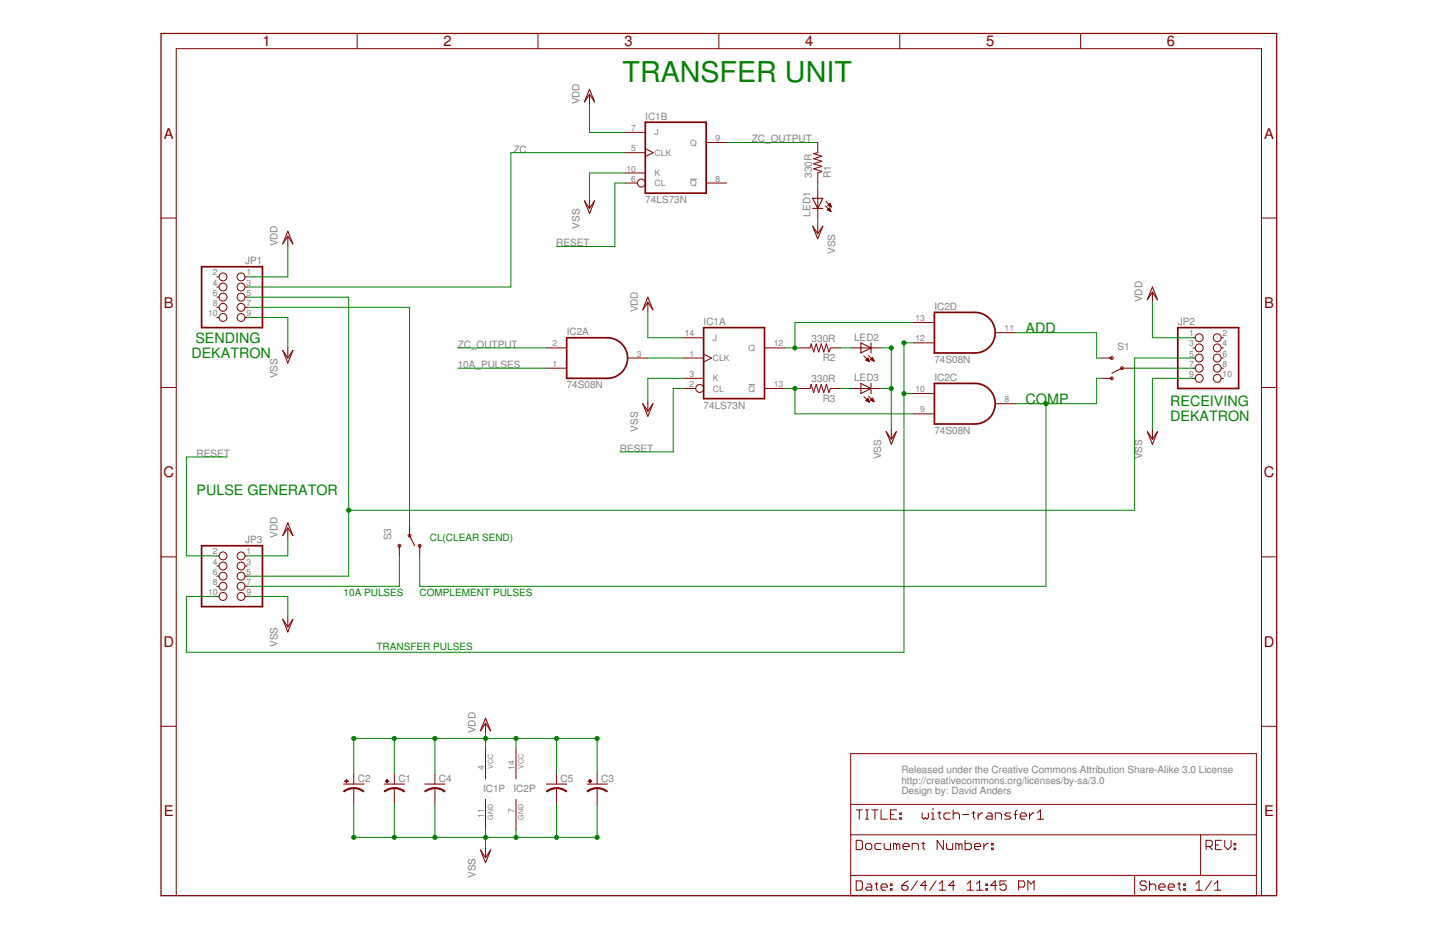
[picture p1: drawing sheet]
<svg xmlns="http://www.w3.org/2000/svg" width="432mm" height="279mm" viewBox="0 0 432 279" stroke-linecap="round" stroke-linejoin="round" font-family="sans-serif">
<path d="M207.4 53.8h2M224.9 115.6h2" fill="none" stroke="#808080" stroke-width=".3"/>
<path d="M193.9 36.7h18.3v21.3h-18.3zM60.6 80.1h18.3v18.3h-18.3zM211.4 98.4h18.3v21.4h-18.3zM280.8 93.9h12.2a6.1 6.1 0 0 1 6.1 6 6.1 6.1 0 0 1-6.1 6.1h-12.2zM353.9 98.4h18.3v18.3h-18.3zM170.3 101.5h12.2a6.1 6.1 0 0 1 6.1 6.1 6.1 6.1 0 0 1-6.1 6.1h-12.2zM280.8 115.2h12.2a6.1 6.1 0 0 1 6.1 6.1 6.1 6.1 0 0 1-6.1 6.1h-12.2zM60.6 164h18.3v18.2h-18.3z" fill="none" stroke="#800000" stroke-width=".51"/>
<g fill="none" stroke="#800000" stroke-width=".3">
<path d="M107.3 10.1v4.5M161.6 10.1v4.5M216 10.1v4.5M270.4 10.1v4.5M324.7 10.1v4.5M177.1 28.3v3.1M187.8 39.8h6.1M177.1 59.6v3M187.8 45.9h6.1M187.8 55h3.7M187.8 52h6.1M193.9 44.7l2.4 1.2-2.4 1.2"/>
<path d="M212.2 55h6.1M212.2 42.8h6.1M245.7 42.8v3.1l-1.2 .3 2.5 .7-2.5 .8 2.5 .8-2.5 .7 2.5 .8-2.5 .7 2.5 .8-1.3 .5v3M245.7 56.5v9.2M48.4 65.5h4.6M86.5 71v3M245.7 67.2v3M248 61.8l1.7 1.7M248.2 60.5l1.6 1.7M248.6 63.1l.6-.6 .5 1zM248.7 63h.7M248.8 63.1h.7"/>
<path d="M248.8 61.7l.6-.6 .4 1.1zM248.9 61.6h.7M248.9 62.8h.5M248.9 61.8h.8M249 61.5h.5M249 62.7h.3M249.1 63.3h.5M249.2 61.3h.3M249.2 62.5h.1M249.3 61.9h.4M249.3 61.2h.1M249.4 63.4h.2"/>
<path d="M249.6 62.1h.2M379.1 65.5h4.5M65.2 83.2h.6M65.2 86.2h.6M65.2 89.3h.6M65.2 92.3h.6M65.2 95.4h.6M73.6 83.2h.7M73.6 86.2h.7M73.6 89.3h.7M73.6 92.3h.7M73.6 95.4h.7"/>
<path d="M194.7 90.8v3.1M274.7 96.9h6.1M299.1 99.9h6.1M346.3 87.8v3M48.4 116.4h4.6M86.5 104.5v3.1M164.2 104.5h6.1M164.2 110.6h6.1M188.6 107.6h6.1M205.3 107.6h6.1M205.3 116.7h3.8M205.3 113.7h6.1"/>
<path d="M205.3 101.5h6.1M211.4 106.4l2.4 1.2-2.4 1.2M229.7 116.7h6.1M229.7 104.5h6.1M240.4 116.7h3l.3-1.2 .8 2.4 .8-2.4 .7 2.4 .8-2.4 .7 2.4 .8-2.4 .8 2.4 .4-1.2h3.1M240.4 104.5h3l.3-1.2 .8 2.4 .8-2.4 .7 2.4 .8-2.4 .7 2.4 .8-2.4 .8 2.4 .4-1.2h3.1M255.6 116.7h9.2M255.6 104.5h9.2M259.6 107l1.7 1.6M259.6 119.1l1.7 1.7M260.2 108.2l1.1 .4M260.2 108.2l.6-.6 .5 1"/>
<path d="M260.2 108.2h.9M260.4 108h.6M260.5 108.3h.6M260.5 107.9h.4M260.6 120h.3M260.7 107.7h.2M260.8 119.8h.1M260.9 108.5h.3M261 106.8l1.6 1.7M261 119l1.6 1.7M261.2 108.6h.1M261.6 108h.8"/>
<path d="M261.6 108l1 .5M261.6 108l.6-.6 .4 1.1M261.7 107.9h.7M261.8 120h.5M261.9 108.2h.6M261.9 107.7h.4M262 119.8h.3M262 107.6h.2M262.1 119.7h.1M262.2 119.6l.4 1.1-1-.5zM262.2 108.3h.4M262.6 108.5h.1"/>
<path d="M274.7 118.2h6.1M274.7 103h6.1M331 107.6h3.1M331 113.7h3.1M337.1 110.6h3.1M358.5 107.6h.7M358.5 113.7h.7M358.5 104.5h.7M358.5 101.5h.7M358.5 110.6h.7M367 107.6h.6M367 113.7h.6"/>
<path d="M367 104.5h.6M367 101.5h.6M367 110.6h.6M379.1 116.4h4.5M194.7 120.5v3.1M260.2 120.4l.6-.6 .5 1zM260.3 120.4h.8M260.3 120.2h.7M260.5 120.1h.5M260.6 120.5h.6M261 120.7h.2M261.6 120.2h.8"/>
<path d="M261.7 120.1h.7M262 120.4h.5M262.4 120.5h.2M267.8 128.9v3.1M274.7 124.3h6.1M299.1 121.3h6.1M346.3 128.9v3.1M86.5 158.6v3.1M123.1 157.9v3M48.4 167.3h4.6M65.2 167h.6M65.2 170.1h.6"/>
<path d="M65.2 173.1h.6M65.2 176.1h.6M65.2 179.2h.6M73.6 167h.7M73.6 170.1h.7M73.6 173.1h.7M73.6 176.1h.7M73.6 179.2h.7M120 164v3M126.1 164v3M379.1 167.3h4.5M86.5 185.3v3"/>
<path d="M48.4 218.2h4.6M145.9 217.3v3M379.1 218.2h4.5M106.3 232.5v3.1M106.3 236.8v4.9M118.5 232.5v3.1M118.5 236.8v4.9M130.7 232.5v3.1M130.7 236.8v4.9M145.9 224.9v9.1M155 224.9v9.1M167.2 232.5v3.1"/>
<path d="M167.2 236.8v4.9M179.4 232.5v3.1M179.4 236.8v4.9M255.6 226.4h121.9v42.7h-121.9zM145.9 240.1v9.2M145.9 254.6v3.1M155 240.1v9.2M255.6 250.8h121.9M255.6 241.7h121.9M257.3 252.5h1.4l.4 .4v1.9l-.4 .4h-1.4zM257.3 243.3h1.8M258.2 243.3v2.8"/>
<path d="M260.1 253.9l.4-.5h1l.5 .5v.9l-.5 .4h-1l-.4-.4zM260.1 243.3h.9M260.1 246.1h.9M260.5 243.3v2.8M262 243.3h1.8M262.9 243.3v2.8M264.8 243.3v2.8h1.8M264.8 253.4h-1.4l-.5 .5v.9l.5 .4h1.4M265.7 253.4v1.4l.4 .4h1.5v-1.8M267.6 244.7h.9M269.4 253.9l.5-.5 .5 .5v1.3M269.4 243.3h-1.8v2.8h1.8"/>
<path d="M269.4 253.9l-.4-.5h-.5v1.8M269.4 253.9v1.3M270.4 244.2h.4v.5h-.4zM270.4 245.6h.4v.5h-.4zM271.3 254.3h1.9v-.4l-.5-.5h-.9l-.5 .5v.9l.5 .4h.9M274.1 255.2v-1.8h1.4l.5 .5v1.3M276.9 253.4h1M277.1 244.2v1.4l.5 .5 .4-.5 .5 .5 .5-.5v-1.4M277.4 252.9v1.9l.5 .4M279.9 246.1h.9M279.9 244.2h.5v1.9M280.4 242.8v.5"/>
<path d="M281.7 244.2h1M282.2 243.8v1.8l.5 .5M283.5 252.5v2.7l-1.9-2.7v2.7M284.4 253.4v1.4l.5 .4h1.4v-1.8M285.5 244.2h-1.4l-.5 .5v.9l.5 .5h1.4M286.4 243.3v2.8M286.4 244.7l.5-.5h.9l.5 .5v1.4M288.1 253.9l-.4-.5h-.5v1.8M288.1 253.9v1.3M288.1 253.9l.5-.5 .5 .5v1.3M289.2 244.7h1.9M290 252.5v2.7h1.4l.5-.4v-.9l-.5-.5h-1.4"/>
<path d="M292.1 244.2h.9M292.5 243.8v1.8l.5 .5M292.8 254.3h1.9v-.4l-.5-.5h-.9l-.5 .5v.9l.5 .4h.9M293.9 244.2v1.9M295.3 244.2h-.4l-1 1M295.6 253.4v1.8M296.7 244.2h1l.4 .5v1.4h-1.4l-.5-.5 .5-.4h1.4M297 253.4h-.4l-1 .9M298 254.8h.4v.4h-.4zM298 253.4h.4v.5h-.4zM299.1 246.1v-1.9h1.4l.4 .5v1.4M303.7 244.2h-1.4l-.4 .5 .4 .5h1l.4 .4-.4 .5h-1.4"/>
<path d="M304.7 244.7h.9M305.6 243.3l-.5 .5v2.3M306.6 245.2h1.8v-.5l-.4-.5h-1l-.4 .5v.9l.4 .5h1M309.4 244.2v1.9M310.7 244.2h-.4l-.9 1M311.7 246.1h1.9M311.7 244.2l.9-.9v2.8M360.8 250.8v12.2M362.4 254.3h1.4l.5-.4v-1l-.5-.4h-1.4v2.7M363.3 254.3l1 .9M365.2 253.9h1M367.1 252.5h-1.9v2.7h1.9"/>
<path d="M368 252.5v1.8l1 .9 .9-.9v-1.8M370.8 254.8h.5v.4h-.5zM370.8 253.4h.5v.5h-.5zM53 269.1v-254.5h326.1v254.5M255.6 263h121.9M257.3 264.6h1.4l.4 .5v1.9l-.4 .4h-1.4zM260.5 265.6h1l.5 .4v1.4h-1.5l-.4-.4 .4-.5h1.5M262.9 265.6h.9M263.4 265.1v1.9l.4 .4M264.8 266.5h1.8v-.5l-.5-.4h-.9l-.4 .4v1l.4 .4h.9M267.6 267h.4v.4h-.4zM267.6 265.6h.4v.4h-.4z"/>
<path d="M271 266h1.4l.5 .5v.5l-.5 .4h-.9l-.5-.4zM272.9 264.6l-1 .5-.9 .9M275.7 264.6l-1.9 2.8M278.5 266h-1.9l1.4-1.4v2.8M281.3 264.6l-1.9 2.8M282.2 267.4h1.9M282.2 265.6l.9-1v2.8M286.9 266h-1.9l1.4-1.4v2.8M290.6 267.4h1.9M290.6 265.6l1-1v2.8M293.4 267.4h1.9M293.4 265.6l1-1v2.8"/>
<path d="M296.2 267h.5v.4h-.5zM296.2 265.6h.5v.4h-.5zM299.5 266h-1.9l1.4-1.4v2.8M302.3 264.6h-1.8v1.4l.9-.4h.5l.4 .4v1l-.4 .4h-1l-.4-.4M306.1 266.5h1.4l.4-.5v-.9l-.4-.5h-1.4v2.8M308.9 267.4v-2.8l.9 1 .9-1v2.8M341 263v6.1M344.5 265.1l-.5-.5h-.9l-.5 .5v.5l.5 .4h.9l.5 .5v.5l-.5 .4h-.9l-.5-.4M345.4 266l.5-.4h.9l.5 .4v1.4M345.4 264.6v2.8M348.2 266.5h1.9v-.5l-.5-.4h-.9l-.5 .4v1l.5 .4h.9M351 266.5h1.9v-.5l-.5-.4h-.9l-.5 .4v1l.5 .4h.9"/>
<path d="M353.8 265.6h1M354.3 265.1v1.9l.5 .4M355.7 267h.5v.4h-.5zM355.7 265.6h.5v.4h-.5zM359.4 267.4h1.8M359.4 265.6l.9-1v2.8M364 264.6l-1.8 2.8M365 267.4h1.9M365 265.6l.9-1v2.8"/>
<circle cx="192.7" cy="55" r="1.19"/>
<circle cx="67" cy="83.2" r="1.19"/>
<circle cx="67" cy="86.2" r="1.19"/>
<circle cx="67" cy="95.4" r="1.19"/>
<circle cx="67" cy="92.3" r="1.19"/>
<circle cx="67" cy="89.3" r="1.19"/>
<circle cx="72.4" cy="83.2" r="1.19"/>
<circle cx="72.4" cy="86.2" r="1.19"/>
<circle cx="72.4" cy="95.4" r="1.19"/>
<circle cx="72.4" cy="92.3" r="1.19"/>
<circle cx="72.4" cy="89.3" r="1.19"/>
<circle cx="210.2" cy="116.7" r="1.19"/>
<circle cx="334.1" cy="113.7" r=".42"/>
<circle cx="334.1" cy="107.6" r=".42"/>
<circle cx="337.1" cy="110.6" r=".42"/>
<circle cx="360.3" cy="101.5" r="1.19"/>
<circle cx="360.3" cy="107.6" r="1.19"/>
<circle cx="360.3" cy="104.5" r="1.19"/>
<circle cx="360.3" cy="113.7" r="1.19"/>
<circle cx="360.3" cy="110.6" r="1.19"/>
<circle cx="365.8" cy="104.5" r="1.19"/>
<circle cx="365.8" cy="113.7" r="1.19"/>
<circle cx="365.8" cy="107.6" r="1.19"/>
<circle cx="365.8" cy="101.5" r="1.19"/>
<circle cx="365.8" cy="110.6" r="1.19"/>
<circle cx="67" cy="170.1" r="1.19"/>
<circle cx="67" cy="176.1" r="1.19"/>
<circle cx="67" cy="179.2" r="1.19"/>
<circle cx="67" cy="167" r="1.19"/>
<circle cx="67" cy="173.1" r="1.19"/>
<circle cx="72.4" cy="179.2" r="1.19"/>
<circle cx="72.4" cy="170.1" r="1.19"/>
<circle cx="72.4" cy="173.1" r="1.19"/>
<circle cx="72.4" cy="176.1" r="1.19"/>
<circle cx="72.4" cy="167" r="1.19"/>
<circle cx="120" cy="164" r=".42"/>
<circle cx="123.1" cy="160.9" r=".42"/>
<circle cx="126.1" cy="164" r=".42"/>
</g>
<path d="M48.4 10.1h335.2v259h-335.2z" fill="none" stroke="#800000" stroke-width=".38"/>
<g fill="none" stroke="#800000" stroke-width=".32">
<path d="M177.1 26.8l1.6 3.8-1.6-2.3-1.5 2.3zM244.2 59.6h3l-1.5 3zM86.5 69.5l1.5 3.8-1.5-2.3-1.5 2.3zM175.6 60.3l1.5 2.3 1.6-2.3-1.6 3.8zM244.2 62.6h3M244.2 67.9l1.5 2.3 1.5-2.3-1.5 3.9zM194.7 89.3l1.5 3.8-1.5-2.3-1.6 2.3zM346.3 86.2l1.5 3.8-1.5-2.2-1.5 2.2zM85 105.3l1.5 2.3 1.5-2.3-1.5 3.8zM258.7 103l3 1.5-3 1.5zM258.7 115.2l3 1.5-3 1.5zM261.7 103v3"/>
<path d="M261.7 115.2v3M337.1 110.6l-3 1.5M193.1 121.3l1.6 2.3 1.5-2.3-1.5 3.8zM266.3 129.7l1.5 2.3 1.5-2.3-1.5 3.8zM344.8 129.7l1.5 2.3 1.5-2.3-1.5 3.8zM86.5 157.1l1.5 3.8-1.5-2.3-1.5 2.3zM123.1 160.9l1.5 3.1M85 186.1l1.5 2.2 1.5-2.2-1.5 3.8zM145.9 215.8l1.5 3.8-1.5-2.3-1.5 2.3zM103.3 235.6h6M115.4 235.6h6.1M127.6 235.6h6.1"/>
<path d="M164.2 235.6h6.1M176.4 235.6h6.1M144.4 255.4l1.5 2.3 1.5-2.3-1.5 3.8z"/>
</g>
<g fill="#800000" stroke="#800000" stroke-width=".3">
<path d="M118.5 236.6l1.3 .2 1.8 .9-.2 .2-1.1-.6-1.8-.4z" fill-rule="evenodd"/>
<path d="M115.4 237.7l1.2-.7 1.9-.4v.3l-1.8 .4-1.1 .6z" fill-rule="evenodd"/>
<path d="M106.3 236.6l1.4 .2 1.7 .9-.2 .2-1.1-.6-1.8-.4z" fill-rule="evenodd"/>
<path d="M103.2 237.7l1.2-.7 1.9-.4v.3l-1.8 .4-1.1 .6z" fill-rule="evenodd"/>
<path d="M179.4 236.6l1.4 .2 1.7 .9-.2 .2-1-.6-1.9-.4z" fill-rule="evenodd"/>
<path d="M176.4 237.7l1.2-.7 1.8-.4v.3l-1.8 .4-1 .6z" fill-rule="evenodd"/>
<path d="M130.7 236.6l1.3 .2 1.8 .9-.2 .2-1.1-.6-1.8-.4z" fill-rule="evenodd"/>
<path d="M127.6 237.7l1.2-.7 1.9-.4v.3l-1.8 .4-1.1 .6z" fill-rule="evenodd"/>
<path d="M167.2 236.6l1.4 .2 1.7 .9-.2 .2-1-.6-1.9-.4z" fill-rule="evenodd"/>
<path d="M164.2 237.7l1.2-.7 1.8-.4v.3l-1.8 .4-1 .6z" fill-rule="evenodd"/>
</g>
<g fill="#800000" stroke="#800000" stroke-width=".3">
<path d="M115.8 234.6h1v.2h-1z"/>
<path d="M116.2 234.2h.2v1h-.2z"/>
<path d="M103.6 234.6h1v.2h-1z"/>
<path d="M104 234.2h.2v1h-.2z"/>
<path d="M176.7 234.6h1.1v.2h-1.1z"/>
<path d="M177.2 234.2h.2v1h-.2z"/>
</g>
<g fill="none" stroke="#008000" stroke-width=".3">
<path d="M177.1 31.4v8.4h10.7M187.8 52h-10.7v7.6M187.8 55h-3v19h-17.6M187.8 45.9h-34.3v40.3h-79.2M218.3 42.8h27.4M245.7 55v1.5M86.5 74v9.2h-12.2M245.7 65.7v1.5M74.3 92.3h48.8v65.6M74.3 89.3h30.5v83.8h-30.5M74.3 95.4h12.2v9.1M194.7 93.9v7.6h10.6"/>
<path d="M274.7 96.9h-35.8v7.6M305.2 99.9h24.3v7.7h1.5M346.3 90.8v10.7h12.2M137.5 104.5h26.7M137.5 110.6h26.7M194.7 107.6h10.6M205.3 116.7h-3v19.1h-16M205.3 113.7h-10.6v6.8M235.8 116.7h4.6M235.8 104.5h4.6M238.9 116.7v7.6h35.8M252.6 116.7h3"/>
<path d="M252.6 104.5h3M264.8 116.7h3M264.8 104.5h3v24.4M271.6 118.2h3.1M274.7 103h-3.1v93h-215.6v-16.8h9.2M331 113.7h-1.5v7.6h-24.3M340.2 110.6h18.3M358.5 107.6h-17.5v45.7h-236.2M358.5 113.7h-12.2v15.2M68.2 137.3h-12.2v29.7h9.2M314.3 121.3v54.8h-188.2v-9.1M74.3 179.2h12.2v6.1"/>
<path d="M86.5 161.7v5.3h-12.2M120 167v9.1h-45.7M106.3 232.5v-10.7h73.1v10.7M118.5 221.8v10.7M130.7 221.8v10.7M145.9 220.3v4.6M155 221.8v3.1M167.2 221.8v10.7M106.3 241.7v9.9h73.1v-9.9M118.5 241.7v9.9M130.7 241.7v9.9M145.9 249.3v5.3"/>
<path d="M155 249.3v2.3M167.2 241.7v9.9"/>
</g>
<g fill="#008000" stroke="#008000" stroke-width=".3">
<circle cx="238.9" cy="116.7" r=".61"/>
<circle cx="238.9" cy="104.5" r=".61"/>
<circle cx="314.3" cy="121.3" r=".61"/>
<circle cx="104.8" cy="153.3" r=".61"/>
<circle cx="271.6" cy="103" r=".61"/>
<circle cx="271.6" cy="118.2" r=".61"/>
<circle cx="145.9" cy="221.8" r=".61"/>
<circle cx="155" cy="221.8" r=".61"/>
<circle cx="167.2" cy="221.8" r=".61"/>
<circle cx="179.4" cy="221.8" r=".61"/>
<circle cx="106.3" cy="221.8" r=".61"/>
<circle cx="118.5" cy="221.8" r=".61"/>
<circle cx="130.7" cy="221.8" r=".61"/>
<circle cx="145.9" cy="251.6" r=".61"/>
<circle cx="155" cy="251.6" r=".61"/>
<circle cx="167.2" cy="251.6" r=".61"/>
<circle cx="179.4" cy="251.6" r=".61"/>
<circle cx="106.3" cy="251.6" r=".61"/>
<circle cx="118.5" cy="251.6" r=".61"/>
<circle cx="130.7" cy="251.6" r=".61"/>
<circle cx="267.8" cy="104.5" r=".61"/>
<circle cx="267.8" cy="116.7" r=".61"/>
</g>
<text font-size="8.6" fill="#008000" x="187.1" y="24.5">TRANSFER UNIT</text>
<g font-size="4.4" fill="#800000">
<text x="78.9" y="13.9">1</text>
<text x="133.3" y="13.9">2</text>
<text x="187.6" y="13.9">3</text>
<text x="242" y="13.9">4</text>
<text x="296.3" y="13.9">5</text>
<text x="350.7" y="13.9">6</text>
<text x="49.2" y="41.6">A</text>
<text x="379.9" y="41.6">A</text>
<text x="49.2" y="92.5">B</text>
<text x="379.9" y="92.5">B</text>
<text x="49.1" y="143.4">C</text>
<text x="379.8" y="143.4">C</text>
<text x="49.1" y="194.3">D</text>
<text x="379.8" y="194.3">D</text>
<text x="49.2" y="245.2">E</text>
<text x="379.9" y="245.2">E</text>
</g>
<g font-size="4.3" fill="#008000">
<text x="308.2" y="100">ADD</text>
<text x="57.5" y="107.6">DEKATRON</text>
<text x="58.7" y="103">SENDING</text>
<text x="308.2" y="121.3">CO</text>
<text x="314.6" y="121.3">MP</text>
<text x="351.6" y="122">RECEIVING</text>
<text x="351.6" y="126.6">DEKATRON</text>
<text x="59.1" y="148.7">PULSE GENERATOR</text>
</g>
<g font-size="3" fill="#808080">
<text x="174.1" y="31.4" transform="rotate(-90 174.1 31.4)">VDD</text>
<text x="193.9" y="36">IC1B</text>
<text x="154.3" y="45.9">ZC</text>
<text x="225.9" y="42.8">ZC_OUTPUT</text>
<text x="243.9" y="53.5" transform="rotate(-90 243.9 53.5)">330R</text>
<text x="249.7" y="53.5" transform="rotate(-90 249.7 53.5)">R1</text>
<text x="193.9" y="61.1">74LS73N</text>
<text x="243.6" y="65.1" transform="rotate(-90 243.6 65.1)">LED1</text>
<text x="174.1" y="68.7" transform="rotate(-90 174.1 68.7)">VSS</text>
<text x="83.4" y="74" transform="rotate(-90 83.4 74)">VDD</text>
<text x="167.1" y="74">RESET</text>
<text x="250.9" y="76.3" transform="rotate(-90 250.9 76.3)">VSS</text>
<text x="73.7" y="79.4">JP1</text>
<text x="191.6" y="93.9" transform="rotate(-90 191.6 93.9)">VDD</text>
<text x="280.8" y="93.1">IC2D</text>
<text x="343.2" y="90.8" transform="rotate(-90 343.2 90.8)">VDD</text>
<text x="170.3" y="100.7">IC2A</text>
<text x="211.4" y="97.7">IC1A</text>
<text x="353.9" y="97.7">JP2</text>
<text x="137.5" y="104.5">ZC_OUTPUT</text>
<text x="243.9" y="102.7">330R</text>
<text x="256.6" y="102.4">LED2</text>
<text x="335.8" y="105.1">S1</text>
<text x="83.4" y="113.7" transform="rotate(-90 83.4 113.7)">VSS</text>
<text x="137.5" y="110.6">10A_PULSES</text>
<text x="247.2" y="108.5">R2</text>
<text x="280.8" y="109.1">74S08N</text>
<text x="170.3" y="116.7">74S08N</text>
<text x="243.9" y="114.9">330R</text>
<text x="256.6" y="114.6">LED3</text>
<text x="280.8" y="114.4">IC2C</text>
<text x="211.4" y="122.8">74LS73N</text>
<text x="247.2" y="120.7">R3</text>
<text x="191.6" y="129.7" transform="rotate(-90 191.6 129.7)">VSS</text>
<text x="280.8" y="130.4">74S08N</text>
<text x="59.1" y="137.3">RESET</text>
<text x="186.3" y="135.8">RESET</text>
<text x="264.8" y="138" transform="rotate(-90 264.8 138)">VSS</text>
<text x="343.2" y="138" transform="rotate(-90 343.2 138)">VSS</text>
<text x="83.4" y="161.7" transform="rotate(-90 83.4 161.7)">VDD</text>
<text x="73.7" y="163.2">JP3</text>
<text x="117.6" y="162.3" transform="rotate(-90 117.6 162.3)">S3</text>
<text x="83.4" y="194.4" transform="rotate(-90 83.4 194.4)">VSS</text>
<text x="142.9" y="220.3" transform="rotate(-90 142.9 220.3)">VDD</text>
<text x="270.9" y="232.2">Released under the Creative Commons Attribution Share-Alike 3.0 License</text>
<text x="107.5" y="234.8">C2</text>
<text x="119.7" y="234.8">C1</text>
<text x="131.9" y="234.8">C4</text>
<text x="145.1" y="237.9">IC1P</text>
<text x="154.3" y="237.9">IC2P</text>
<text x="168.5" y="234.8">C5</text>
<text x="180.7" y="234.8">C3</text>
<text x="270.9" y="235.4">http://creativecommons.org/licenses/by-sa/3.0</text>
<text x="270.9" y="238.6">Design by: David Anders</text>
<text x="142.9" y="263.8" transform="rotate(-90 142.9 263.8)">VSS</text>
</g>
<g font-size="3" fill="#008000">
<text x="129.1" y="162.4">CL(CLEAR SEND)</text>
<text x="103.2" y="179.2">10A PULSES</text>
<text x="126.1" y="179.2">COMPLEMENT PULSES</text>
<text x="113.1" y="195.2">TRANSFER PULSES</text>
</g>
<g font-size="2.6" fill="#808080">
<text x="189.7" y="39.3">7</text>
<text x="196.7" y="40.7">J</text>
<text x="189.7" y="45.4">5</text>
<text x="196.7" y="46.8">CLK</text>
<text x="207.4" y="43.7">Q</text>
<text x="215" y="42.4">9</text>
<text x="188.2" y="51.5">10</text>
<text x="196.7" y="52.9">K</text>
<text x="189.7" y="54.6">6</text>
<text x="196.7" y="55.9">CL</text>
<text x="207.4" y="55.9">Q</text>
<text x="215" y="54.6">8</text>
<text x="64" y="82.8">2</text>
<text x="74" y="82.8">1</text>
<text x="64" y="85.8">4</text>
<text x="64" y="88.9">6</text>
<text x="74" y="85.8">3</text>
<text x="74" y="88.9">5</text>
<text x="62.5" y="95">10</text>
<text x="64" y="91.9">8</text>
<text x="74" y="91.9">7</text>
<text x="74" y="95">9</text>
<text x="205.8" y="101">14</text>
<text x="275.1" y="96.5">13</text>
<text x="301.9" y="99.5">11</text>
<text x="357.3" y="101">1</text>
<text x="367.4" y="101">2</text>
<text x="166" y="104.1">2</text>
<text x="191.4" y="107.1">3</text>
<text x="207.2" y="107.1">1</text>
<text x="214.2" y="102.4">J</text>
<text x="224.9" y="105.4">Q</text>
<text x="232.5" y="104.1">12</text>
<text x="275.1" y="102.6">12</text>
<text x="357.3" y="104.1">3</text>
<text x="357.3" y="107.1">5</text>
<text x="367.4" y="104.1">4</text>
<text x="367.4" y="107.1">6</text>
<text x="166" y="110.2">1</text>
<text x="207.2" y="113.2">3</text>
<text x="214.2" y="108.5">CLK</text>
<text x="357.3" y="110.2">7</text>
<text x="357.3" y="113.2">9</text>
<text x="367.4" y="110.2">8</text>
<text x="367.4" y="113.2">10</text>
<text x="207.2" y="116.3">2</text>
<text x="214.2" y="117.6">CL</text>
<text x="214.2" y="114.6">K</text>
<text x="224.9" y="117.6">Q</text>
<text x="232.5" y="116.3">13</text>
<text x="275.1" y="117.8">10</text>
<text x="276.5" y="123.9">9</text>
<text x="301.9" y="120.9">8</text>
<text x="64" y="166.6">2</text>
<text x="74" y="166.6">1</text>
<text x="64" y="169.6">4</text>
<text x="64" y="172.7">6</text>
<text x="74" y="169.6">3</text>
<text x="74" y="172.7">5</text>
<text x="62.5" y="178.8">10</text>
<text x="64" y="175.7">8</text>
<text x="74" y="175.7">7</text>
<text x="74" y="178.8">9</text>
<text x="145.5" y="231.2" transform="rotate(-90 145.5 231.2)">4</text>
<text x="154.6" y="231.2" transform="rotate(-90 154.6 231.2)">14</text>
<text x="145.5" y="245.8" transform="rotate(-90 145.5 245.8)">11</text>
<text x="154.6" y="244.4" transform="rotate(-90 154.6 244.4)">7</text>
</g>
<g font-size="2.1" fill="#808080">
<text x="148.2" y="231" transform="rotate(-90 148.2 231)">VCC</text>
<text x="157.3" y="231" transform="rotate(-90 157.3 231)">VCC</text>
<text x="148.2" y="246.2" transform="rotate(-90 148.2 246.2)">GND</text>
<text x="157.3" y="246.2" transform="rotate(-90 157.3 246.2)">GND</text>
</g>
</svg>
